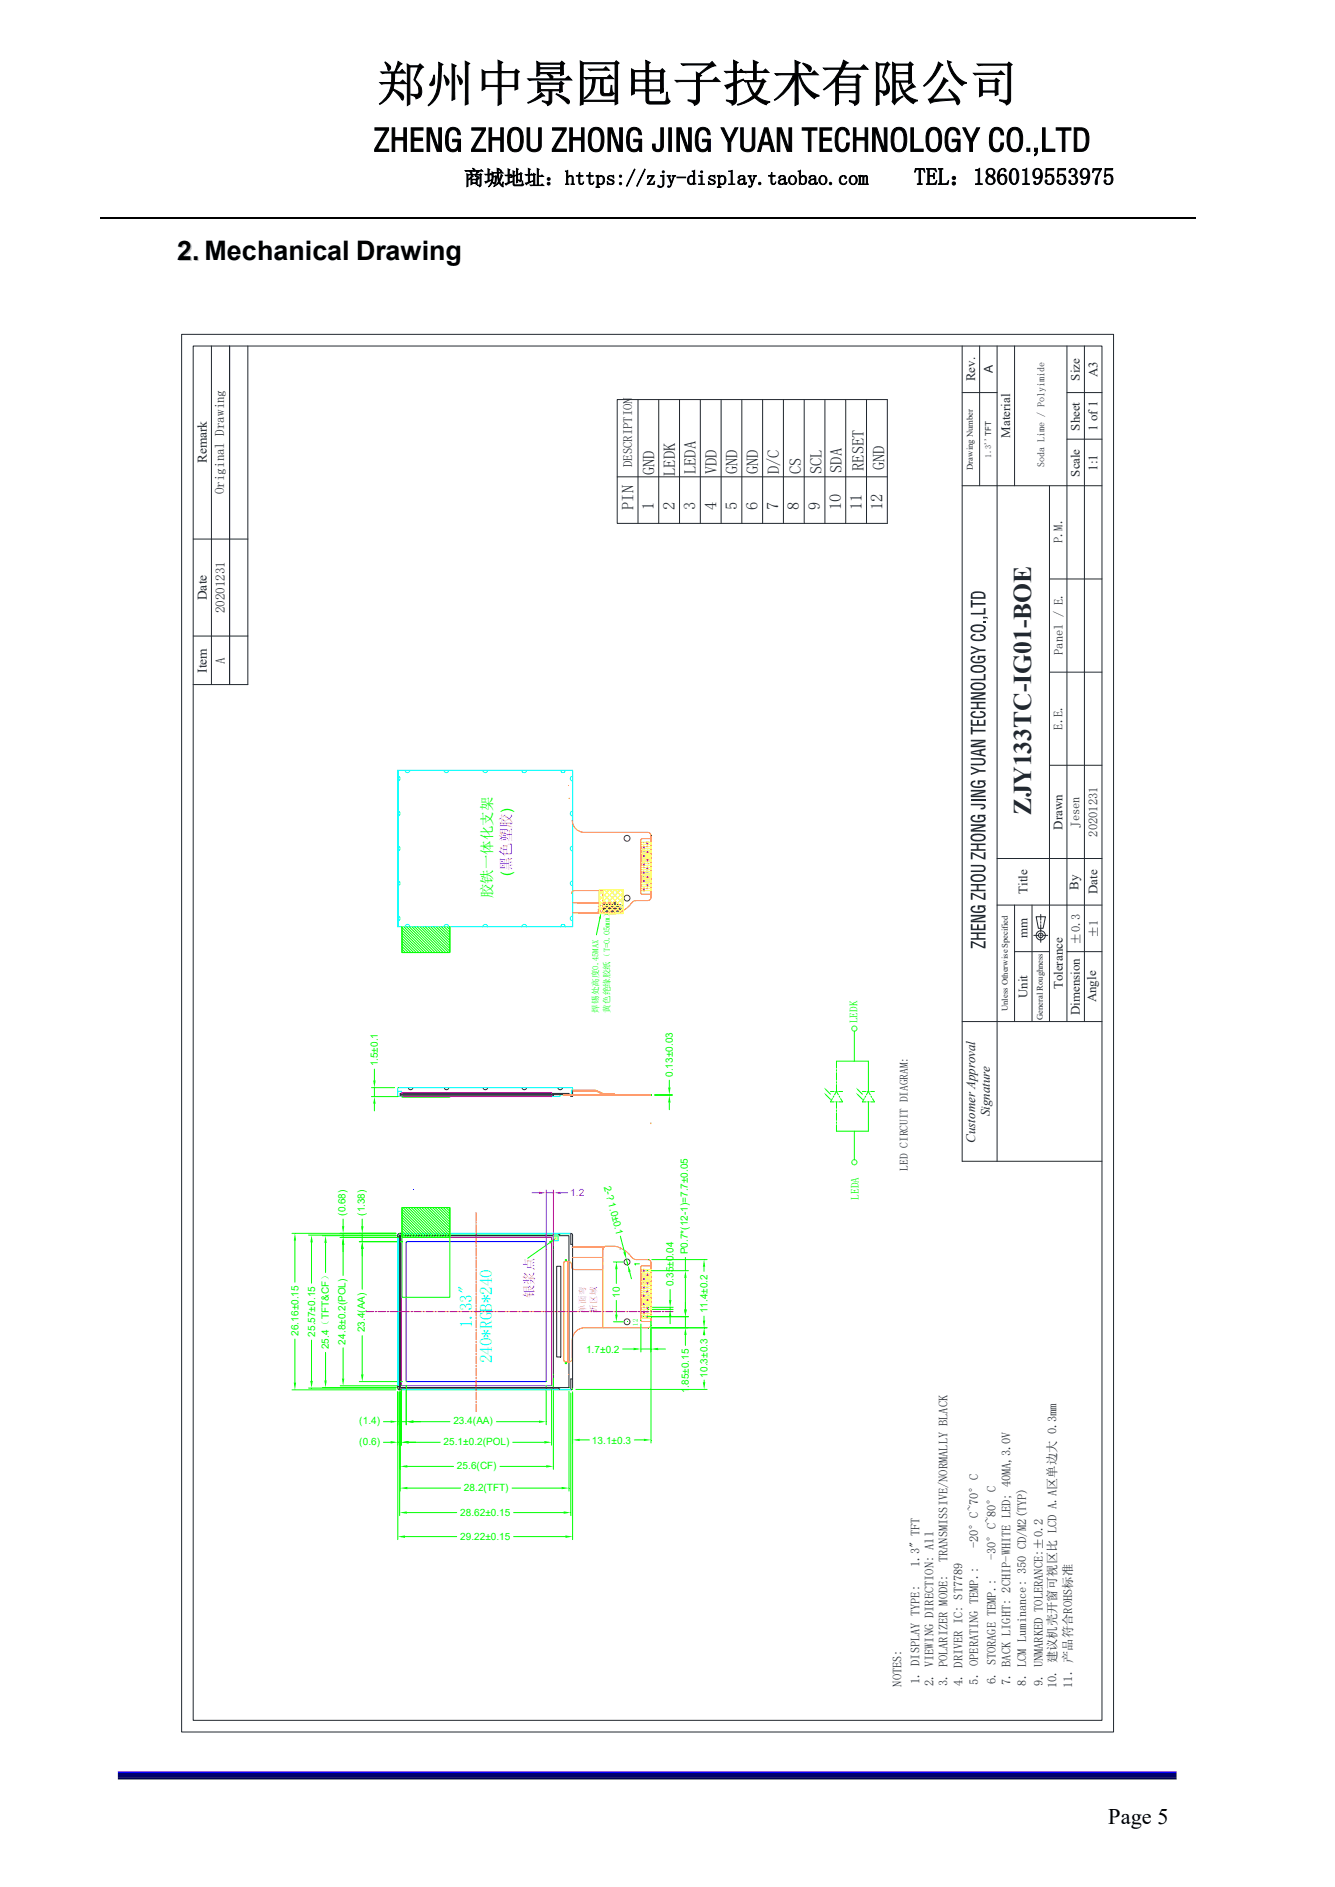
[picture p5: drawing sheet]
<svg xmlns="http://www.w3.org/2000/svg" width="210mm" height="297mm" viewBox="0 0 210 297" stroke-linecap="round" stroke-linejoin="round" font-family="sans-serif">
<path d="M18.5 279.4h166.6" fill="none" stroke="#00006b" stroke-width=".76" stroke-linecap="butt"/>
<path d="M18.5 280h166.6" fill="none" stroke="#005" stroke-width=".25"/>
<path d="M18.5 278.9h166.6" fill="none" stroke="#00f" stroke-width=".25"/>
<path d="M15.7 34.3h172.3" fill="none" stroke="#000" stroke-width=".25"/>
<path d="M88.9 198.3h.2v.1h-.2zM88.9 214.4h.2v.2h-.2z" fill="none" stroke="#0f0" stroke-width=".16"/>
<path d="M63 194.5h24v23.9h-24zM87.6 199.3h.6v14.3h-.6z" fill="none" stroke="#212830" stroke-width=".16"/>
<path d="M63.1 194.8h23.7v23.3h-23.7z" fill="none" stroke="#f0f" stroke-width=".16"/>
<path d="M63 194.5h26.5v23.9h-26.5z" fill="none" stroke="#212830" stroke-width=".16"/>
<path d="M63.9 195.4h22v22.1h-22z" fill="none" stroke="#00f" stroke-width=".16"/>
<path d="M63.9 218v6.2M85.9 218v6.2M65 223.8h5.8M78.1 223.8h6.7" fill="none" stroke="#0f0" stroke-width=".16"/>
<g fill="#0f0">
<path d="M63.9 223.8l1.1-.2v.3z"/>
<path d="M84.8 223.6l1.1 .2-1.1 .1z"/>
</g>
<path d="M63 219v12.3M87 216.9v14.4M64.1 230.8h7.3M78.7 230.8h7.2" fill="none" stroke="#0f0" stroke-width=".16"/>
<g fill="#0f0">
<path d="M63 230.8l1.1-.2v.4z"/>
<path d="M85.9 230.6l1.1 .2-1.1 .2z"/>
</g>
<path d="M63 219v15.7M89.5 219v15.7M64.1 234.2h8.4M80.5 234.2h7.9" fill="none" stroke="#0f0" stroke-width=".16"/>
<g fill="#0f0">
<path d="M63 234.2l1.1-.2v.4z"/>
<path d="M88.4 234l1.1 .2-1.1 .2z"/>
</g>
<path d="M50.7 194.5h11.7M51.2 195.6v4.7M50.7 218.4h11.7M51.2 212.9v4.4" fill="none" stroke="#0f0" stroke-width=".16"/>
<g fill="#0f0">
<path d="M51 217.3h.4l-.2 1.1z"/>
<path d="M51.2 194.5l.2 1.1h-.4z"/>
</g>
<path d="M56.5 195.4h6.8M57 196.6v6.3M56.5 217.5h6.8M57 210.2v6.1" fill="none" stroke="#0f0" stroke-width=".16"/>
<g fill="#0f0">
<path d="M56.8 216.3h.4l-.2 1.2z"/>
<path d="M57 195.4l.2 1.2h-.4z"/>
</g>
<path d="M88.9 198.5l-.2 .2v15.5" fill="none" stroke="#ff7f00" stroke-width=".16"/>
<path d="M89.3 198.5v15.9M89.9 199v.4M101.9 198.3l.4 .1 .1 .3M102.4 208.5l-.1 .3-.4 .2h-10.1" fill="none" stroke="#ff7f00" stroke-width=".16"/>
<path d="M100.6 198.9h-.8l.2 .2" fill="none" stroke="#0f0" stroke-width=".16"/>
<path d="M100.1 198.3h1.8M101 199.2h1.4M102.4 199.1v9.1M101 208h1.4" fill="none" stroke="#ff7f00" stroke-width=".16"/>
<g fill="none" stroke="#7f3f00" stroke-width=".16">
<circle cx="98.6" cy="198.6" r=".46"/>
<circle cx="98.6" cy="208" r=".46"/>
</g>
<path d="M101.1 199.8h-.3v.4h1.6M101.1 199.8h.3M101.4 199.8h1M102.4 199.9l-.1 .1 .1 .1M102 201.8h-1.2v.3h1.6M102.4 206.5l-.1 .1 .1 .1M102.4 200.6h-.1l.1 .1M102.4 200.5h-1.6v.3h1.6M102.4 201.2l-.1 .1 .1 .1M102.4 201.1h-1.6v.4h1.6M102.4 201.9l-.1 .1 .1 .1" fill="none" stroke="#ff0" stroke-width=".16"/>
<g fill="none" stroke="#ff0" stroke-width=".16">
<path d="M101.1 202.8h.3M101.1 205.4h.3M101.1 205.1h.3M101.1 205.1h-.3v.3h.3M101.4 202.8h1M101.4 205.4h1M101.4 205.1h1M101.7 203.4h.3M101.7 204.4h-.9v.4h1.6M101.7 204.4h.3M101.7 206.1h.3M101.7 207.4h.7"/>
<path d="M102 201.8h.4M102 203.5h.4M102 204.4h.4M102 206.1h.4M102.4 202.7l-.1-.1 .1-.1-1.1-.1-.5 .1v.3h.3M102.4 203.2l-.1 .1 .1 .1M102.4 203.1h-1.6v.4h.9M102.4 203.9h-.1l.1 .1M102.4 203.8h-1.6v.3h1.6M102.4 204.5l-.1 .1 .1 .1M102.4 205.2l-.1 .1 .1 .1M102.4 205.8l-.1 .1 .1 .1"/>
<path d="M102.4 205.8h-1.6v.3h.9M102.4 206.4h-1.6v.3h1.6"/>
</g>
<path d="M101.7 207.1h.3M101.7 207.1h-.9v.3h.9M102 207.1h.4" fill="none" stroke="#ff0" stroke-width=".16"/>
<path d="M102.4 207.1l-.1 .1 .1 .1" fill="none" stroke="#ff0" stroke-width=".16"/>
<g fill="none" stroke="#f0f" stroke-width=".16">
<circle cx="101.3" cy="200" r=".09"/>
<circle cx="101.3" cy="204" r=".09"/>
<circle cx="101.3" cy="205.3" r=".09"/>
<circle cx="101.3" cy="206.6" r=".09"/>
<circle cx="101.3" cy="201.3" r=".09"/>
<circle cx="101.3" cy="202.6" r=".09"/>
<circle cx="101.8" cy="203.3" r=".09"/>
<circle cx="101.8" cy="204.6" r=".09"/>
<circle cx="101.8" cy="200.6" r=".09"/>
<circle cx="101.8" cy="202" r=".09"/>
<circle cx="101.8" cy="207.2" r=".09"/>
<circle cx="101.8" cy="205.9" r=".09"/>
</g>
<path d="M88.9 198.5h.5M89.4 198.5l.4 .2 .1 .3M89.9 199.4l.2 .3 .3 .1h4.4M94.8 196.6v12.4M94.8 196.6l.2-.3 .3-.1a3.9 3.9 0 0 1 2.9 .6l.5 .3a2.62 2.62 0 0 0 1.3 1.1l.1 .1M101 199.2l-.2 .2v8.4l.2 .2M102.4 198.7v.4M88.7 214.2l.2 .1M88.9 214.4h.6M91.8 209a1.99 1.99 0 0 0-1.8 1.9v3.1l-.2 .3h-.3M102.4 208.2v.3" fill="none" stroke="#ff7f00" stroke-width=".16"/>
<path d="M97.5 196.6h.1" fill="none" stroke="#212830" stroke-width=".16"/>
<path d="M45.9 194.1h16.4M46.4 195.3v6.5M45.9 218.7h16.4M46.4 210.8v6.8" fill="none" stroke="#0f0" stroke-width=".16"/>
<g fill="#0f0">
<path d="M46.2 217.6h.4l-.2 1.1z"/>
<path d="M46.4 194.1l.2 1.2h-.4z"/>
</g>
<path d="M62.6 219.1v23.2M90.1 219.3v23M63.7 241.9h8.1M80.8 241.9h8.1" fill="none" stroke="#0f0" stroke-width=".16"/>
<g fill="#0f0">
<path d="M62.6 241.9l1.1-.2v.4z"/>
<path d="M88.9 241.7l1.2 .2-1.2 .2z"/>
</g>
<path d="M62.6 121.2h27.5v24.7h-27.5z" fill="none" stroke="#0ff" stroke-width=".16"/>
<g fill="none" stroke="#ff7f00" stroke-width=".16">
<path d="M90.1 142.1h6.6v.3l-.1 .1 .1 .2v.4M90.9 143.7h5.8M95 142.4h1.7M95 142.7h1.7M95 143h.9M95 143.4h.9M95 142.1v1.6M95.9 143h.8M95.9 143.4l.8-.1v.4h-6.6M96.7 143.1l-.1 .1 .1 .1"/>
<circle cx="95.7" cy="142.5" r=".11"/>
<circle cx="96" cy="143.2" r=".1"/>
</g>
<path d="M48.5 194.4h13.8M49 195.5v6.5M48.5 218.5h13.8M49 210.9v6.4" fill="none" stroke="#0f0" stroke-width=".16"/>
<g fill="#0f0">
<path d="M49 194.4l.2 1.1h-.4z"/>
<path d="M48.8 217.3h.4l-.2 1.2z"/>
</g>
<path d="M62.9 219.1v19.4M89.8 219.3v19.2M64 238.1h7.8M80.8 238.1h7.9" fill="none" stroke="#0f0" stroke-width=".16"/>
<g fill="#0f0">
<path d="M62.9 238.1l1.1-.2v.4z"/>
<path d="M88.7 237.9l1.1 .2-1.1 .2z"/>
</g>
<g fill="none" stroke="#0ff" stroke-width=".16">
<path d="M62.6 133.2a.37 .37 0 0 1 .3 .4 .37 .37 0 0 1-.3 .3M62.6 138.7a.37 .37 0 0 1 .3 .3 .37 .37 0 0 1-.3 .4M62.6 122.2a.37 .37 0 0 1 .3 .3 .37 .37 0 0 1-.3 .4M62.6 127.7a.37 .37 0 0 1 .3 .4 .37 .37 0 0 1-.3 .3M62.6 121.2v24.7M63.7 121.2a.37 .37 0 0 0 .4 .4 .37 .37 0 0 0 .4-.4M69.8 121.2a.37 .37 0 0 0 .4 .4 .37 .37 0 0 0 .4-.4M75.9 121.2a.37 .37 0 0 0 .4 .4 .37 .37 0 0 0 .4-.4M82.1 121.2a.37 .37 0 0 0 .3 .4 .37 .37 0 0 0 .4-.4M88.2 121.2a.37 .37 0 0 0 .4 .4 .37 .37 0 0 0 .3-.4M90.1 133.2a.37 .37 0 0 0-.4 .4 .37 .37 0 0 0 .4 .3M90.1 138.7a.37 .37 0 0 0-.4 .3 .37 .37 0 0 0 .4 .4"/>
<path d="M90.1 122.2a.37 .37 0 0 0-.4 .3 .37 .37 0 0 0 .4 .4M90.1 127.7a.37 .37 0 0 0-.4 .4 .37 .37 0 0 0 .4 .3M62.6 144.2a.37 .37 0 0 1 .3 .4 .37 .37 0 0 1-.3 .3M63.7 145.9a.37 .37 0 0 1 .4-.4 .37 .37 0 0 1 .4 .4M69.8 145.9a.37 .37 0 0 1 .4-.4 .37 .37 0 0 1 .4 .4M75.9 145.9a.37 .37 0 0 1 .4-.4 .37 .37 0 0 1 .4 .4M82.1 145.9a.37 .37 0 0 1 .3-.4 .37 .37 0 0 1 .4 .4M88.2 145.9a.37 .37 0 0 1 .4-.4 .37 .37 0 0 1 .3 .4M90.1 144.2a.37 .37 0 0 0-.4 .4 .37 .37 0 0 0 .4 .3"/>
</g>
<path d="M56.5 195.4h6.8M56.5 194.1h5.8M57 191.9v1.1M57 194.1v1.3M57 196.6v1.1" fill="none" stroke="#0f0" stroke-width=".16"/>
<g fill="#0f0">
<path d="M57 195.4l.2 1.2h-.4z"/>
<path d="M56.8 193h.4l-.2 1.1z"/>
</g>
<path d="M87.8 194.4h-24.9v24.1h24.9M89.8 194.2v1.6h.3M89.8 194.1l.3 .3v24.1M90 196.2h.1M62.6 218.2h.1M90.1 218.5l-.3 .2M90.1 217h-.3v1.7" fill="none" stroke="#212830" stroke-width=".16"/>
<path d="M62.6 194.4l.1 24.3h27.1h-26.7M62.6 194.7h.1v23.5M62.9 194.1l-.2 .1-.1 .2M62.9 194.1h26.9v.1h-26.7v-.1M88.1 218.7h.1" fill="none" stroke="#0ff" stroke-width=".16"/>
<path d="M90 196.3h4.9M90 197.9h4.8" fill="none" stroke="#ff7f00" stroke-width=".16"/>
<path d="M62.6 218.2h.1M62.6 218.5l.1 .2h.4" fill="none" stroke="#212830" stroke-width=".16"/>
<path d="M62.9 194.1l-.3 .2v.4h.1M62.9 194.1h.2v.1M88.1 194.2l-.3 .2M62.6 218.2v.3M87.8 218.5l.3 .2" fill="none" stroke="#212830" stroke-width=".16"/>
<path d="M88.1 194.1v.1" fill="none" stroke="#0ff" stroke-width=".16"/>
<path d="M62.6 219.1v5.1M63.9 218v6.2M60.3 223.8h1.1M62.6 223.8h1.3M65 223.8h1.1" fill="none" stroke="#0f0" stroke-width=".16"/>
<g fill="#0f0">
<path d="M63.9 223.8l1.1-.2v.3z"/>
<path d="M61.4 223.6l1.2 .2-1.2 .1z"/>
</g>
<path d="M62.6 171.8h.5l.1 .6 .2 .2M62.6 171.2h27.4l.1 .4h-.2v.7h-1.8v.3h-25.5z" fill="none" stroke="#0ff" stroke-width=".16"/>
<path d="M64.2 171.2a.37 .37 0 0 0 .4 .3 .37 .37 0 0 0 .4-.3M69.9 171.2a.37 .37 0 0 0 .3 .3 .37 .37 0 0 0 .4-.3M76 171.2a.37 .37 0 0 0 .4 .3 .37 .37 0 0 0 .3-.3M82.1 171.2a.37 .37 0 0 0 .4 .3 .37 .37 0 0 0 .3-.3M87.8 171.2a.37 .37 0 0 0 .3 .3 .37 .37 0 0 0 .4-.3M90.1 171.6v1h-.3v-.3" fill="none" stroke="#212830" stroke-width=".16"/>
<path d="M91.8 131h10.1M101.9 131l.4 .2 .1 .3M102.4 141.3l-.1 .3-.4 .1M90.1 171.7h3.6M90.1 171.6h3.6M96.7 172.2v.1" fill="none" stroke="#ff7f00" stroke-width=".16"/>
<path d="M101 132h1.4M102.4 131.8v9.1M100.1 141.7h1.8M101 140.8h1.4" fill="none" stroke="#ff7f00" stroke-width=".16"/>
<g fill="none" stroke="#7f3f00" stroke-width=".16">
<circle cx="98.6" cy="131.9" r=".46"/>
<circle cx="98.6" cy="141.4" r=".46"/>
</g>
<g fill="none" stroke="#ff0" stroke-width=".16">
<path d="M101.1 138.8h.3M101.4 138.8h1M101.7 137.9h.3M101.7 137.9h-.9v.3h1.2M102 137.9h.4M102.4 133.3l-.1 .1 .1 .1M102.4 139.9l-.1 .1 .1 .1M102.4 139.8h-1.6v.4h1.6M102.4 139.2l-.1 .1 .1 .1M102.4 139.2h-1.6v.3h1.6M102.4 138.6l-.1 .1 .1 .1M102.4 138.5l-1.1-.1-.5 .1v.3h.3"/>
<path d="M102.4 137.9l-.1 .1 .1 .1"/>
</g>
<g fill="none" stroke="#ff0" stroke-width=".16">
<path d="M101.1 135.9h.3M101.1 135.9h-.3v.3h1.6M101.1 133.3h.3M101.1 133.6h.2h.1M101.1 133.2h-.3v.4h.3M101.4 135.9h1M101.4 133.2h1M101.4 133.6h1M101.7 135.2h.3M101.7 135.2h-.9v.4h1.6M101.7 132.6h.3M102 138.2h.4"/>
<path d="M102 135.2h.4M102 132.6h.4M102.4 137.2h-1.6v.3h1.6l-.1-.1 .1-.1M102.4 136.6l-.1 .1 .1 .1M102.4 136.5h-1.6v.4h1.6M102.4 136h-.1l.1 .1M102.4 135.3l-.1 .1 .1 .1M102.4 134.6l-.1 .1 .1 .1M102.4 134.6l-1.1-.1-.5 .1v.3h1.6M102.4 134l-.1 .1 .1 .1M102.4 133.9h-1.6v.3h.9M102.4 134.2h-.7"/>
</g>
<path d="M101.7 132.6h-.9v.3h1.6" fill="none" stroke="#ff0" stroke-width=".16"/>
<path d="M102.4 132.7h-.1l.1 .1" fill="none" stroke="#ff0" stroke-width=".16"/>
<g fill="none" stroke="#f0f" stroke-width=".16">
<circle cx="101.3" cy="136" r=".09"/>
<circle cx="101.3" cy="134.7" r=".09"/>
<circle cx="101.3" cy="133.4" r=".09"/>
<circle cx="101.3" cy="137.4" r=".09"/>
<circle cx="101.3" cy="138.7" r=".09"/>
<circle cx="101.8" cy="135.4" r=".09"/>
<circle cx="101.8" cy="136.7" r=".09"/>
<circle cx="101.8" cy="134.1" r=".09"/>
<circle cx="101.8" cy="132.7" r=".09"/>
<circle cx="101.8" cy="138" r=".09"/>
<circle cx="101.8" cy="139.3" r=".09"/>
<circle cx="101.3" cy="140" r=".09"/>
</g>
<path d="M101 132l-.2 .2v8.4l.2 .2M94.8 143.4l.2 .3 .3 .1M94.8 140.2v3.2M95.3 143.8h1.5M100.1 141.7a1.51 1.51 0 0 0-1.2 .9l-.7 .6-1.4 .6" fill="none" stroke="#ff7f00" stroke-width=".16"/>
<path d="M94.9 142.7h2.6" fill="none" stroke="#ff0" stroke-width=".16"/>
<path d="M94.9 142.5h2.6" fill="none" stroke="#ff0" stroke-width=".37"/>
<path d="M94.9 143h2.6v.4h-2.6zM94.9 142.4h2.6v.3h-2.6zM94.9 143.4h2.6" fill="none" stroke="#ff0" stroke-width=".16"/>
<path d="M94.9 143.2h2.6" fill="none" stroke="#ff0" stroke-width=".37"/>
<path d="M94.9 142.4h2.6v.3h-2.6zM94.9 143h2.6v.4h-2.6z" fill="none" stroke="#212830" stroke-width=".16"/>
<g fill="#212830">
<path d="M96.7 141.6l.2 .8h-.2z"/>
<path d="M96.7 141.6h.2v.8z"/>
</g>
<path d="M89.5 125.6h.1M90 129.1a1.99 1.99 0 0 0 1.8 1.9M102.4 131.5v.3M94.8 143.4l.2 .3 .3 .1M94.8 140.2h-4.4l-.3 .1-.2 .3M102.4 140.9v.4" fill="none" stroke="#ff7f00" stroke-width=".16"/>
<g fill="none" stroke="#212830" stroke-width=".16">
<path d="M28.6 52.6h146.6v220h-146.6zM30.4 54.5h142.9v216.3h-142.9zM33.3 54.5v53.2M36.1 54.5v53.2M151.4 54.5v128.3h21.9M154.1 54.5v22M156.8 54.5v128.3M159.6 54.5v22M167.8 54.5v106.3M170.6 54.5v106.3M97.1 62.9h42.5v19.5h-42.5zM97.1 75h42.5"/>
<path d="M100.4 62.9v19.5M103.6 62.9v19.5M106.9 62.9v19.5M110.2 62.9v19.5M113.4 62.9v19.5M116.7 62.9v19.5M120 62.9v19.5M123.2 62.9v19.5M126.5 62.9v19.5M129.8 62.9v19.5M133 62.9v19.5M136.3 62.9v19.5"/>
<path d="M151.4 76.5h21.9M151.4 61.8h5.4M165.1 76.5v84.3M167.8 69.1h5.5M167.8 61.8h5.5M30.4 84.8h8.6M165.1 91.1h8.2M30.4 100.1h8.6M30.4 107.7h8.6M165.1 105.8h8.2M156.8 135.1h16.5M165.1 120.4h8.2"/>
<path d="M156.8 142.5h16.5M159.6 142.5v18.3M159.6 149.8h5.5M162.3 142.5v18.3M162.6 147.2h.8M163 144.3h1.5l-.4 1.8h-.8zM163.6 147.2h.2M163.7 143.9v.9M163.7 145.1v.2M163.7 145.5v1.2M163.7 146.9v.3M163.7 147.4v.9"/>
<path d="M164.1 147.2h.7M167.8 149.8h5.5M151.4 160.8h21.9"/>
<circle cx="163.7" cy="147.2" r=".36"/>
<circle cx="163.7" cy="147.2" r=".72"/>
</g>
<g fill="#0f0">
<path d="M134.2 182.5l.2-.1v.2z"/>
<path d="M134.2 182.5l.2 .1h-.1z"/>
<path d="M134.1 182.6l.1-.1 .1 .1z"/>
<path d="M134.1 182.6h.2l-.1 .1z"/>
<path d="M134.1 182.6l.1 .1h-.3z"/>
<path d="M133.9 182.7h.3l-.1 .1z"/>
<path d="M133.9 182.7l.2 .1-.2 .1z"/>
<path d="M133.9 182.9l.2-.1v.1z"/>
<path d="M133.9 182.9h.2l-.2 .2z"/>
<path d="M134.1 182.9v.2h-.2z"/>
<path d="M133.9 183.1h.2v.2z"/>
<path d="M134.1 183.1l.1 .1-.1 .1z"/>
<path d="M134.1 183.3l.1-.1v.2z"/>
<path d="M134.2 183.2h.1l-.1 .2z"/>
<path d="M134.3 183.2l.1 .2h-.2z"/>
<path d="M134.3 183.2l.1 .1v.1z"/>
<path d="M134.4 183.3l.2 .1h-.2z"/>
<path d="M134.4 183.3l.1-.1 .1 .2z"/>
<path d="M134.5 183.2l.2 .1-.1 .1z"/>
<path d="M134.5 183.2h.1l.1 .1z"/>
<path d="M134.6 183.2l.2-.1-.1 .2z"/>
<path d="M134.7 183.1h.1l-.2 .1z"/>
<path d="M134.7 183.1l.2-.2-.1 .2z"/>
<path d="M134.7 182.9h.2l-.2 .2z"/>
<path d="M134.8 182.7l.1 .2h-.2z"/>
<path d="M134.7 182.8l.1-.1-.1 .2z"/>
<path d="M134.7 182.6l.1 .1-.1 .1z"/>
<path d="M134.6 182.7l.1-.1v.2z"/>
<path d="M134.6 182.5l.1 .1-.1 .1z"/>
<path d="M134.6 182.5v.2l-.1-.1z"/>
<path d="M134.4 182.4l.2 .1-.1 .1z"/>
<path d="M134.4 182.4l.1 .2h-.1z"/>
<path d="M129.6 171.2l.4 .3-.1 .1z"/>
</g>
<path d="M129.9 171.5l.7 .7M130.6 171.8h.6M130.6 173.4h.6M131.5 171.8h.2M131.5 173.4h.2M131.9 171.8h.6M131.9 173.4h.6" fill="none" stroke="#0f0" stroke-width=".16"/>
<path d="M129.6 172l.4 .3-.1 .1z" fill="#0f0"/>
<g fill="none" stroke="#0f0" stroke-width=".16">
<path d="M129.9 172.3l.7 .7M130.9 172.9l-.3 .5M131.2 172.5l-.2 .2M131.6 171.8l-.3 .5M131.6 171.8l.3 .5M131.6 167v1.1M131.6 168.4v.2M131.6 168.8v1.2M131.6 170.2v.3M131.6 170.7v1.1M131.6 173.4v1M131.6 174.7v.2"/>
<path d="M131.6 175.2v1.1M131.6 176.6v.2M131.6 177v1M132 172.5l.1 .2M132.2 172.9l.3 .5"/>
</g>
<g fill="#0f0">
<path d="M134.2 161.4h.2v.2z"/>
<path d="M134.2 161.4l.2 .2h-.1z"/>
<path d="M134.1 161.5l.1-.1 .1 .2z"/>
<path d="M134.1 161.5l.2 .1-.1 .1z"/>
<path d="M134.1 161.5l.1 .2h-.3z"/>
<path d="M133.9 161.7h.3l-.1 .1z"/>
<path d="M133.9 161.7l.2 .1-.2 .1z"/>
<path d="M133.9 161.9l.2-.1v.1z"/>
<path d="M133.9 161.9h.2l-.2 .2z"/>
<path d="M134.1 161.9v.1l-.2 .1z"/>
<path d="M133.9 162.1l.2-.1v.2z"/>
<path d="M134.1 162l.1 .1-.1 .1z"/>
<path d="M134.2 162.1v.2l-.1-.1z"/>
<path d="M134.2 162.1l.1 .1-.1 .1z"/>
<path d="M134.3 162.2l.1 .2-.2-.1z"/>
<path d="M134.3 162.2h.1v.2z"/>
<path d="M134.4 162.2l.2 .1-.2 .1z"/>
<path d="M134.4 162.2h.1l.1 .1z"/>
<path d="M134.5 162.2h.2l-.1 .1z"/>
<path d="M134.5 162.2l.1-.1 .1 .1z"/>
<path d="M134.6 162.1h.2l-.1 .1z"/>
<path d="M134.7 162l.1 .1h-.2z"/>
<path d="M134.7 162l.2-.1-.1 .2z"/>
<path d="M134.7 161.9h.2l-.2 .1z"/>
<path d="M134.8 161.7l.1 .2h-.2z"/>
<path d="M134.7 161.8l.1-.1-.1 .2z"/>
<path d="M134.7 161.5l.1 .2-.1 .1z"/>
<path d="M134.7 161.5v.3l-.1-.1z"/>
<path d="M134.6 161.4l.1 .1-.1 .2z"/>
<path d="M134.6 161.4v.3l-.1-.1z"/>
<path d="M134.4 161.4h.2l-.1 .2z"/>
<path d="M134.4 161.4l.1 .2h-.1z"/>
<path d="M134.6 171.2l.4 .3-.1 .1z"/>
</g>
<path d="M135 171.5l.7 .7M135.7 171.8h.5M135.7 173.4h.5M136.5 171.8h.2M136.5 173.4h.2M137 171.8h.6M137 173.4h.6" fill="none" stroke="#0f0" stroke-width=".16"/>
<path d="M134.6 172l.4 .3-.1 .1z" fill="#0f0"/>
<g fill="none" stroke="#0f0" stroke-width=".16">
<path d="M131.6 167h5v4.8M134.4 162.3v4.7M134.4 178v4.5M135 172.3l.7 .7M136 172.9l-.3 .5M136.2 172.5l-.1 .2M136.6 171.8l-.3 .5M136.6 171.8l.3 .5M136.6 173.4v4.6h-5M137 172.5l.1 .2M137.2 172.9l.4 .5M63.2 190.1h7.6v14.1h-7.6z"/>
<path d="M63.2 190.1h7.6v4.7h-7.6zM63.2 194.6l.2 .2M63.2 194.1l.7 .7M63.2 193.7l1.1 1.1M63.2 193.3l1.5 1.5M63.2 192.9l1.9 1.9M63.2 192.4l2.4 2.4M63.2 192l2.8 2.8M63.2 191.6l3.2 3.2M63.2 191.2l3.6 3.6M63.2 190.7l4.1 4.1M63.2 190.3l4.5 4.5"/>
<path d="M63.4 190.1l4.7 4.7M63.8 190.1l4.7 4.7M64.2 190.1l4.7 4.7M64.7 190.1l4.7 4.7M65.1 190.1l4.7 4.7M65.5 190.1l4.7 4.7M65.9 190.1l4.7 4.7M66.3 190.1l4.5 4.4M66.8 190.1l4 3.9M67.2 190.1l3.6 3.5M67.6 190.1l3.2 3.1M68 190.1l2.8 2.7"/>
<path d="M68.5 190.1l2.3 2.3M68.9 190.1l1.9 1.8M69.3 190.1l1.5 1.4M69.7 190.1l1.1 1M70.2 190.1l.6 .6M70.6 190.1l.2 .1M90.1 219.1v8M102.4 209.1v18M91.2 226.6h1.5M99.8 226.6h1.5"/>
</g>
<path d="M36.1 54.5v53.2M39 54.5v53.2" fill="none" stroke="#212830" stroke-width=".16"/>
<g fill="#0f0">
<path d="M90.1 226.6l1.1-.2v.4z"/>
<path d="M101.3 226.4l1.1 .2-1.1 .2z"/>
</g>
<g fill="none" stroke="#f00" stroke-width=".16">
<path d="M74.9 190.9v1.2M74.9 192.3v.2M74.9 192.8v1.2M74.9 194.2v.2M74.9 194.7v1.1M74.9 196.1v.2M74.9 196.5v1.2M74.9 197.9v.3M74.9 198.4v1.2M74.9 199.8v.3M57.6 206.4h1.2M59 206.4h.3"/>
<path d="M59.5 206.4h1.2M60.9 206.4h.2M61.4 206.4h1.1M62.8 206.4h.2M63.2 206.4h1.2M64.7 206.4h.2M65.1 206.4h1.2M66.5 206.4h.3M67 206.4h1.2M68.4 206.4h.3M68.9 206.4h1.2M70.3 206.4h.2"/>
<path d="M70.8 206.4h1.2M72.2 206.4h.2M72.7 206.4h1.1M74.1 206.4h.2M74.5 206.4h1.2M74.9 200.3v1.2M74.9 201.7v.2M74.9 202.2v1.2M74.9 203.6v.2M74.9 204.1v1.1M74.9 205.5v.2M74.9 205.9v1.2"/>
<path d="M74.9 207.4v.2M74.9 207.8v1.2M74.9 209.2v.3M74.9 209.7v1.2M74.9 211.1v.3M74.9 211.6v1.2M74.9 213v.2M74.9 213.5v1.1M74.9 214.9v.2M74.9 215.4v1.1M74.9 216.8v.2M74.9 217.2v1.2"/>
<path d="M74.9 218.7v.2M74.9 219.1v1.2M75.9 206.4h.3M76.4 206.4h1.2M77.8 206.4h.3M78.3 206.4h1.2M79.7 206.4h.2M80.2 206.4h1.2M81.6 206.4h.2M82.1 206.4h1.1M83.5 206.4h.2M84 206.4h1.1"/>
<path d="M85.4 206.4h.2M85.8 206.4h1.2M87.2 206.4h.3M87.7 206.4h1.2M89.1 206.4h.3M89.6 206.4h1.2M91 206.4h.2M91.5 206.4h1.2M92.9 206.4h.2M93.4 206.4h1.1M94.8 206.4h.2M95.2 206.4h1.2"/>
<path d="M96.7 206.4h.2M97.1 206.4h1.2M98.5 206.4h.3M99 206.4h1.2M100.4 206.4h.3M100.9 206.4h1.2M102.3 206.4h.2M102.8 206.4h1.1M104.2 206.4h.2M104.7 206.4h1.2M74.9 220.5v.3M74.9 221v1.2"/>
</g>
<path d="M53.5 194.8h9.1M53.5 194.1h8.8M54 191.9v1.1M54 194.1v.7M54 195.9v1.1" fill="none" stroke="#0f0" stroke-width=".16"/>
<g fill="#0f0">
<path d="M54 194.8l.2 1.1h-.4z"/>
<path d="M53.8 193h.4l-.2 1.1z"/>
</g>
<path d="M53.5 194.8h9.1M54 195.9v4.8M53.5 218.1h9.1M54 212.1v4.9" fill="none" stroke="#0f0" stroke-width=".16"/>
<g fill="#0f0">
<path d="M53.8 217h.4l-.2 1.1z"/>
<path d="M54 194.8l.2 1.1h-.4z"/>
</g>
<path d="M62.6 219v8.5M63.1 218.7v8.8M60.3 227h1.1M62.6 227h.5M64.3 227h1.1" fill="none" stroke="#0f0" stroke-width=".16"/>
<g fill="#0f0">
<path d="M63.1 227l1.2-.2v.4z"/>
<path d="M61.4 226.8l1.2 .2-1.2 .2z"/>
</g>
<path d="M63.1 218.7v8.8M86.8 218.7v8.8M64.3 227h4.9M80.7 227h4.9" fill="none" stroke="#0f0" stroke-width=".16"/>
<g fill="#0f0">
<path d="M85.6 226.8l1.2 .2-1.2 .2z"/>
<path d="M63.1 227l1.2-.2v.4z"/>
</g>
<g fill="none" stroke="#ff0" stroke-width=".16">
<path d="M94.3 143.5l.3 .3M94.3 142.6l1.1 1.2M94.3 141.8l2 2M94.3 141l2.8 2.8M94.3 140.1l3.7 3.7M94.3 140.8l.7-.8 3 3M94.3 140h3.7v3.8h-3.7zM95.9 140l2.1 2.2M95.9 140l-1.6 1.7M96.7 140l1.3 1.3M96.8 140l-2.5 2.5M98 140.5l-.4-.5-3.3 3.3"/>
<path d="M98 143l-.8 .8M98 142.1l-1.6 1.7M98 141.3l-2.5 2.5M98 140.4l-3.3 3.4"/>
</g>
<g fill="none" stroke="#0f0" stroke-width=".16">
<path d="M63.2 145.9v4h7.6v-4M63.2 149.8l.2 .1M63.2 149.4l.6 .5M63.2 148.9l1 1M63.2 148.5l1.4 1.4M63.2 148.1l1.9 1.8M63.2 147.7l2.3 2.2M63.2 147.3l2.7 2.6M63.2 146.8l3.1 3.1M63.2 146.4l3.6 3.5M63.2 146l4 3.9M63.5 145.9l4.1 4"/>
<path d="M64 145.9l4 4M64.4 145.9l4 4M64.8 145.9l4.1 4M65.2 145.9l4.1 4M65.6 145.9l4.1 4M66.1 145.9l4 4M66.5 145.9l4.1 4M66.9 145.9l3.9 3.8M67.3 145.9l3.5 3.4M67.8 145.9l3 3M68.2 145.9l2.6 2.5M68.6 145.9l2.2 2.1"/>
<path d="M69 145.9l1.8 1.7M69.5 145.9l1.3 1.3M69.9 145.9l.9 .9M70.3 145.9l.5 .4M70.7 145.9h.1M63.2 172.6h7.6v.1h-7.6zM103 172.4h2.8M103 172.3h2.8M105.3 170v1.2M105.3 172.3v.1M105.3 173.5v1.2"/>
</g>
<path d="M63 172.3h26.5v-.2h-26.5v.4h24v-.2" fill="none" stroke="#212830" stroke-width=".16"/>
<path d="M63.2 172.1v-.1h23.6v.1M63.2 172.5v.1h23.6v-.1" fill="none" stroke="#f0f" stroke-width=".16"/>
<path d="M88.7 172.3h13.7v.1h-13.7zM93.7 171.6l1.3 .6h1.7M93.7 171.7l1.3 .6M102.4 176.7v.2" fill="none" stroke="#ff7f00" stroke-width=".16"/>
<g fill="#0f0">
<path d="M105.3 172.4l.2 1.1h-.4z"/>
<path d="M105.1 171.2h.4l-.2 1.1z"/>
</g>
<path d="M58.4 172.6h4.2M58.4 171.2h3.7M58.9 168.3v1.8M58.9 171.2v1.4M58.9 173.7v1.1" fill="none" stroke="#0f0" stroke-width=".16"/>
<g fill="#0f0">
<path d="M58.9 172.6l.2 1.1h-.4z"/>
<path d="M58.7 170.1h.4l-.2 1.1z"/>
<path d="M94.6 143.7l-.1 .9-.3-.1z"/>
</g>
<path d="M94.4 144.6l-.6 2.5M102.5 198.3h8.7M110.7 199.4v.7M102.5 209h8.7M110.7 207.1v.8" fill="none" stroke="#0f0" stroke-width=".16"/>
<g fill="#0f0">
<path d="M110.6 207.9h.3l-.2 1.1z"/>
<path d="M110.7 198.3l.2 1.1h-.3z"/>
</g>
<path d="M102.4 207.2h5.9M102.5 209h5.8M107.8 205v1.1M107.8 207.2v1.8M107.8 210.1v1.7" fill="none" stroke="#0f0" stroke-width=".16"/>
<g fill="#0f0">
<path d="M107.6 206.1h.4l-.2 1.1z"/>
<path d="M107.8 209l.2 1.1h-.4z"/>
</g>
<path d="M98 212.3h1.7M100.8 208.4v4.4M100.8 212.3h1.6M102.4 208v4.8M103.5 212.3h1.2" fill="none" stroke="#0f0" stroke-width=".16"/>
<g fill="#0f0">
<path d="M102.4 212.3l1.1-.2v.4z"/>
<path d="M99.7 212.1l1.1 .2-1.1 .2z"/>
</g>
<path d="M102.6 206.1h3.3M102.6 205.8h3.3M105.4 203v1.6M105.4 205.8v.3M105.4 207.2v1.1" fill="none" stroke="#0f0" stroke-width=".16"/>
<g fill="#0f0">
<path d="M105.4 206.1l.2 1.1h-.4z"/>
<path d="M105.2 204.6h.4l-.2 1.2z"/>
</g>
<path d="M97.6 194.6l.6 2.5M98.5 198.2l.3 .9M99 200.2l.3 1.1" fill="none" stroke="#0f0" stroke-width=".16"/>
<g fill="#0f0">
<path d="M98.8 199.1l.4 1-.3 .1z"/>
<path d="M98 197.1l.4-.1 .1 1.2z"/>
</g>
<path d="M102.4 200h5.9M107.8 197.9v2.1M101.8 207.2h6.5M107.8 201.1v5" fill="none" stroke="#0f0" stroke-width=".16"/>
<g fill="#0f0">
<path d="M107.6 206.1h.4l-.2 1.1z"/>
<path d="M107.8 200l.2 1.1h-.4z"/>
</g>
<path d="M96.5 198.6h1.5M97 199.8v2.2M96.5 208h1.5M97 204.7v2.2" fill="none" stroke="#0f0" stroke-width=".16"/>
<g fill="#0f0">
<path d="M96.8 206.9h.4l-.2 1.1z"/>
<path d="M97 198.6l.2 1.2h-.4z"/>
</g>
<path d="M90.6 218.7h20.6M102.5 209h8.7M110.8 210.1v.1M110.8 217.2v.3" fill="none" stroke="#0f0" stroke-width=".16"/>
<g fill="#0f0">
<path d="M110.6 217.5h.4l-.2 1.2z"/>
<path d="M110.8 209l.2 1.1h-.4z"/>
</g>
<g fill="#ff0">
<path d="M87 194.5l.8 .3h-.8z"/>
<path d="M87 194.5h.8v.3z"/>
<path d="M87 194.8l.2 .3h-.2z"/>
<path d="M87 194.8h.2v.3z"/>
<path d="M87.6 194.8l.2 .3h-.2z"/>
<path d="M87.6 194.8h.2v.3z"/>
<path d="M87 195.1l.8 .2h-.8z"/>
<path d="M87 195.1h.8v.2z"/>
</g>
<path d="M87 194.5h.8v.8h-.8z" fill="none" stroke="#ff0" stroke-width=".16"/>
<path d="M87 194.5h.8v.8h-.8z" fill="none" stroke="#0ff" stroke-width=".16"/>
<path d="M86.4 195.4l1.1-.5-.9 .8z" fill="#0f0"/>
<path d="M86.5 195.6l-3.5 2.4" fill="none" stroke="#0f0" stroke-width=".16"/>
<path d="M83.6 187.7h1.2M85.9 187.3v8.8M85.9 187.7h1.1M87 187.3v8.8M88.2 187.7h1.1" fill="none" stroke="#f0f" stroke-width=".16"/>
<g fill="#f0f">
<path d="M84.8 187.6l1.1 .1-1.1 .2z"/>
<path d="M87 187.7l1.2-.1v.3z"/>
</g>
<g fill="#212830">
<path d="M152.7 148.1h.2l1.8 .9v-.9h.3v1.2h-.2l-1.8-.9v.8h-.3z" fill-rule="evenodd"/>
<path d="M152.7 146.8h2.3v.2h-1.1l-.3 .7v-.7h-.9z" fill-rule="evenodd"/>
<path d="M152.7 147.7h.9l.3-.7v.7h1.1v.2h-2.3z" fill-rule="evenodd"/>
<path d="M152.7 145.4h.3v.8h.7v-.7h.3v.7h.7v-.8h.3v1h-2.3z" fill-rule="evenodd"/>
<path d="M152.7 144h2.3v.4l-.4-.1h-1.9z" fill-rule="evenodd"/>
<path d="M152.7 144.8l.4 .1h1.9v.3h-2.3z" fill-rule="evenodd"/>
<path d="M152.7 144.8l1.9-.5 .4 .1-1.9 .5z" fill-rule="evenodd"/>
<path d="M154.8 142.7a.46 .46 0 0 1 .3 .4 .46 .46 0 0 1-.3 .4z" fill-rule="evenodd"/>
<path d="M153.8 142.5h1.2v.2h-.2l-.1 .3-.1-.2h-.5v.4h-.3z" fill-rule="evenodd"/>
<path d="M152.9 143.1a.52 .52 0 0 0 .7 .3h.9l.3-.3v.4a2.55 2.55 0 0 1-2 0z" fill-rule="evenodd"/>
<path d="M152.8 142.7l.6-.2v.3l-.4 .1-.2 .6-.1-.3z" fill-rule="evenodd"/>
<path d="M152.7 140.5h.2l1.8 .9v-.9h.3v1.1h-.2l-1.8-.8v.8h-.3z" fill-rule="evenodd"/>
<path d="M152.7 139.1h2.3v.3h-1.1l-.3 .6v-.6h-.9z" fill-rule="evenodd"/>
<path d="M152.7 140h.9l.3-.6v.6h1.1v.3h-2.3z" fill-rule="evenodd"/>
<path d="M152.9 137.7a2.36 2.36 0 0 1 2.1 .2v.5l-.2 .2-.1-.5a1.71 1.71 0 0 0-1.8 0z" fill-rule="evenodd"/>
<path d="M152.8 137.9l.1-.2v.5a1.23 1.23 0 0 0 1.6 .3l.2-.2 .1-.1v.4a2.52 2.52 0 0 1-2 0l-.1-.3z" fill-rule="evenodd"/>
<path d="M152.7 136.1h1.7l.5 .1-.1 .5-.1-.2-.4-.1h-1.6z" fill-rule="evenodd"/>
<path d="M152.7 137h1.9l.1-.1 .2-.7 .1 .4a.54 .54 0 0 1-.5 .7h-1.8z" fill-rule="evenodd"/>
<path d="M152.7 134.1h.2l1.8 .9v-.9h.3v1.2h-.2l-1.8-.9v.8h-.3z" fill-rule="evenodd"/>
<path d="M152.7 132.8h2.3v.2h-1.1l-.3 .7v-.7h-.9z" fill-rule="evenodd"/>
<path d="M152.7 133.7h.9l.3-.7v.7h1.1v.2h-2.3z" fill-rule="evenodd"/>
<path d="M152.9 131.4a2.13 2.13 0 0 1 2.1 .1v.5l-.2 .3-.1-.6a1.63 1.63 0 0 0-1.8 .1z" fill-rule="evenodd"/>
<path d="M152.8 131.5l.1-.1v.4a1.11 1.11 0 0 0 1.3 .4l.4-.1 .2-.3v.5a1.96 1.96 0 0 1-2.1-.2z" fill-rule="evenodd"/>
<path d="M152.7 129.7h2.3v.4l-.4-.1h-1.9z" fill-rule="evenodd"/>
<path d="M152.7 130.5l.4 .1h1.9v.3h-2.3z" fill-rule="evenodd"/>
<path d="M152.7 130.5l1.9-.5 .4 .1-1.9 .5z" fill-rule="evenodd"/>
<path d="M154.8 128.4a.46 .46 0 0 1 .3 .4 .46 .46 0 0 1-.3 .5z" fill-rule="evenodd"/>
<path d="M153.8 128.2h1.2v.2h-.2l-.1 .3-.6-.2v.4h-.3z" fill-rule="evenodd"/>
<path d="M152.9 128.8a.54 .54 0 0 0 .7 .4 1.17 1.17 0 0 0 1.2-.2v.3a2.55 2.55 0 0 1-2-.1z" fill-rule="evenodd"/>
<path d="M152.8 128.5l.6-.2v.2l-.4 .2-.2 .5-.1-.3z" fill-rule="evenodd"/>
<path d="M154.3 127.1h.4l.1-.1v.3l-.5 .1z" fill-rule="evenodd"/>
<path d="M152.7 126.5h2a.42 .42 0 0 1 .3 .4 .42 .42 0 0 1-.2 .4l-.1-.5h-2z" fill-rule="evenodd"/>
</g>
<path d="M152.7 126h2.3" fill="none" stroke="#212830" stroke-width=".25"/>
<g fill="#212830">
<path d="M152.7 124.3h2.3v.4l-.4-.1h-1.9z" fill-rule="evenodd"/>
<path d="M152.7 125.1l.4 .1h1.9v.3h-2.3z" fill-rule="evenodd"/>
<path d="M152.7 125.1l1.9-.5 .4 .1-1.8 .5z" fill-rule="evenodd"/>
<path d="M154.8 123a.46 .46 0 0 1 .3 .4 .46 .46 0 0 1-.3 .5z" fill-rule="evenodd"/>
<path d="M153.8 122.8h1.2v.2h-.2l-.1 .3-.1-.2h-.5v.4h-.3z" fill-rule="evenodd"/>
<path d="M152.9 123.4a.54 .54 0 0 0 .7 .4 1.17 1.17 0 0 0 1.2-.3v-.1v.5a2.54 2.54 0 0 1-2-.1z" fill-rule="evenodd"/>
<path d="M152.8 123l.6-.2v.3l-.4 .2-.2 .5-.1-.3z" fill-rule="evenodd"/>
<path d="M152.7 121.7l1.1-.4 .3 .2-1.4 .5z" fill-rule="evenodd"/>
<path d="M152.7 120.6l1.4 .6h.9v.3h-.9l-1.4-.6z" fill-rule="evenodd"/>
<path d="M152.7 119.3h1.7l.5 .1-.1 .5-.1-.2-.4-.1h-1.6z" fill-rule="evenodd"/>
<path d="M152.7 120.2h1.9l.1-.2 .2-.6 .1 .4a.54 .54 0 0 1-.5 .6h-1.8z" fill-rule="evenodd"/>
<path d="M152.7 118.3l.2 .1 1.2 .3 .3-.5v.5l.6 .2v.2l-2.3-.5z" fill-rule="evenodd"/>
<path d="M152.7 118.3l2.3-.5v.3l-.6 .1-.3 .5v-.5l-1.2 .2z" fill-rule="evenodd"/>
<path d="M152.7 116.4h2.3v.4l-.4-.1h-1.9z" fill-rule="evenodd"/>
<path d="M152.7 117.2l.4 .1h1.9v.3h-2.3z" fill-rule="evenodd"/>
<path d="M152.7 117.2l1.9-.5 .4 .1-1.9 .5z" fill-rule="evenodd"/>
<path d="M152.7 114.4h.3v.5h2v.2h-2v.5h-.3z" fill-rule="evenodd"/>
<path d="M152.7 113.3h.3v.7h.7v-.7h.3v.7h.7v-.7h.3v.9h-2.3z" fill-rule="evenodd"/>
<path d="M154.1 111.9l.7 .1v.5l-.1-.2-.6-.1z" fill-rule="evenodd"/>
<path d="M152.9 112.5a1.4 1.4 0 0 0 1.8 .2l.1-.1v-.6a.54 .54 0 0 1 .2 .7 .54 .54 0 0 1-.6 .3l-1.4-.1-.2-.1z" fill-rule="evenodd"/>
<path d="M152.8 112.1l.7-.2v.3l-.5 .1-.2 .5-.1-.3z" fill-rule="evenodd"/>
<path d="M152.7 110.5h2.3v.2h-1.1l-.3 .7v-.7h-.9z" fill-rule="evenodd"/>
<path d="M152.7 111.4h.9l.3-.7v.7h1.1v.2h-2.3z" fill-rule="evenodd"/>
<path d="M152.7 109h2.3v.3l-.4-.1h-1.9z" fill-rule="evenodd"/>
<path d="M152.7 109.7l.4 .2 1.9-.1v.3h-2.3z" fill-rule="evenodd"/>
<path d="M152.7 109.7l1.9-.5 .4 .1-1.9 .6z" fill-rule="evenodd"/>
<path d="M152.9 107.6a2.22 2.22 0 0 1 2.1 .1v.5l-.2 .3-.1-.6a1.69 1.69 0 0 0-1.8 0v.1z" fill-rule="evenodd"/>
<path d="M152.8 107.7l.1-.1v.4a1.25 1.25 0 0 0 1.6 .3l.2-.1 .1-.2v.5a1.92 1.92 0 0 1-2.1-.2z" fill-rule="evenodd"/>
<path d="M152.7 106.8h2v-.7h.3v1h-2.3z" fill-rule="evenodd"/>
<path d="M152.9 104.8a2.13 2.13 0 0 1 2.1 .2v.4l-.2 .3-.1-.6a1.63 1.63 0 0 0-1.8 .1z" fill-rule="evenodd"/>
<path d="M152.8 105l.1-.2v.5a1.12 1.12 0 0 0 1.3 .3l.4-.1 .2-.2v.4a1.97 1.97 0 0 1-2.1-.2z" fill-rule="evenodd"/>
<path d="M154.8 103.4a.46 .46 0 0 1 .3 .4 .46 .46 0 0 1-.3 .4z" fill-rule="evenodd"/>
<path d="M153.8 103.2h1.2v.2h-.2l-.1 .3-.1-.2h-.5v.4h-.3z" fill-rule="evenodd"/>
<path d="M152.9 103.8a.54 .54 0 0 0 .7 .4 1.17 1.17 0 0 0 1.2-.3v-.1v.4l-.2 .1-1.1 .1-.7-.2z" fill-rule="evenodd"/>
<path d="M152.8 103.4l.6-.2v.3l-.4 .1-.2 .6-.1-.3z" fill-rule="evenodd"/>
<path d="M152.7 102.7l1.1-.4 .3 .2-1.4 .5z" fill-rule="evenodd"/>
<path d="M152.7 101.7l1.4 .5h.9v.3h-.9l-1.4-.6z" fill-rule="evenodd"/>
<path d="M154.1 99.8l.7 .1v.4l-.3-.2-.4-.1z" fill-rule="evenodd"/>
<path d="M152.9 100.3a1.39 1.39 0 0 0 1.8 .2l.1-.6a.54 .54 0 0 1 .2 .7 .54 .54 0 0 1-.6 .3l-1.4-.1-.2-.1z" fill-rule="evenodd"/>
<path d="M152.8 100l.7-.2v.2l-.5 .2-.2 .5-.1-.3z" fill-rule="evenodd"/>
<path d="M152.9 98.4a2.28 2.28 0 0 1 2.1 .2v.5l-.2 .2-.1-.5a1.68 1.68 0 0 0-1.8 0v.1z" fill-rule="evenodd"/>
<path d="M152.8 98.6l.1-.2v.5a1.25 1.25 0 0 0 1.6 .3l.2-.2 .1-.1v.4a2.19 2.19 0 0 1-2.1-.1z" fill-rule="evenodd"/>
<path d="M154.6 97.7h.4v.3h-.4z" fill-rule="evenodd"/>
<path d="M154.6 97.1h.7l.1 .2-.4-.1v.1h-.4z" fill-rule="evenodd"/>
<path d="M152.7 96.5h2v-.8h.3v1h-2.3z" fill-rule="evenodd"/>
<path d="M152.7 94.4h.3v.5h2v.3h-2v.4h-.3z" fill-rule="evenodd"/>
<path d="M152.9 93.2a2.32 2.32 0 0 1 2 .1l-.2 .7v-.3a.65 .65 0 0 0-.9-.4 .65 .65 0 0 0-.8 .4z" fill-rule="evenodd"/>
<path d="M152.8 93.4l.1-.2 .1 .8h1.7l.2-.7 .1 .4v.5h-2.3z" fill-rule="evenodd"/>
</g>
<text font-size="7.7" x="59.3" y="15.8">郑州中景园电子技术有限公司</text>
<text font-size="5" x="58.8" y="23.8">ZHENG ZHOU ZHONG JING YUAN TECHNOLOGY CO.,LTD</text>
<text font-size="4.2" fill="#c0c0c0" x="28.1" y="41.1">2. Mechanical Drawing</text>
<text font-size="4" fill="#212830" x="162.2" y="128.2" transform="rotate(-90 162.2 128.2)">ZJY133TC-IG01-BOE</text>
<text font-size="3.7" x="143.8" y="29.1">TEL：186019553975</text>
<text font-size="3.5" x="174.3" y="287.1">Page 5</text>
<text font-size="3.2" x="73" y="29.1">商城地址：https://zjy-display.taobao.com</text>
<g font-size="2.7" fill="#0ff">
<text x="74.3" y="209" transform="rotate(-90 74.3 209)">1.33&quot;</text>
<text x="77.4" y="214.6" transform="rotate(-90 77.4 214.6)">240*RGB*240</text>
</g>
<g font-size="2.6" fill="#212830">
<text x="103" y="74.8" transform="rotate(-90 103 74.8)">GND</text>
<text x="106.2" y="74.9" transform="rotate(-90 106.2 74.9)">LEDK</text>
<text x="109.5" y="74.6" transform="rotate(-90 109.5 74.6)">LEDA</text>
<text x="112.8" y="74.6" transform="rotate(-90 112.8 74.6)">VDD</text>
<text x="116" y="74.6" transform="rotate(-90 116 74.6)">GND</text>
<text x="119.3" y="74.6" transform="rotate(-90 119.3 74.6)">GND</text>
<text x="122.6" y="74.6" transform="rotate(-90 122.6 74.6)">D/C</text>
<text x="126" y="74.6" transform="rotate(-90 126 74.6)">CS</text>
<text x="129.3" y="74.6" transform="rotate(-90 129.3 74.6)">SCL</text>
<text x="132.4" y="74.4" transform="rotate(-90 132.4 74.4)">SDA</text>
<text x="135.9" y="74.1" transform="rotate(-90 135.9 74.1)">RESET</text>
<text x="139.2" y="74" transform="rotate(-90 139.2 74)">GND</text>
<text x="99.7" y="80.2" transform="rotate(-90 99.7 80.2)">PIN</text>
<text x="102.9" y="80.2" transform="rotate(-90 102.9 80.2)">1</text>
<text x="106.1" y="80.2" transform="rotate(-90 106.1 80.2)">2</text>
<text x="109.4" y="80.2" transform="rotate(-90 109.4 80.2)">3</text>
<text x="112.7" y="80.2" transform="rotate(-90 112.7 80.2)">4</text>
<text x="116" y="80.2" transform="rotate(-90 116 80.2)">5</text>
<text x="119.2" y="80.2" transform="rotate(-90 119.2 80.2)">6</text>
<text x="122.5" y="80.2" transform="rotate(-90 122.5 80.2)">7</text>
<text x="125.7" y="80.2" transform="rotate(-90 125.7 80.2)">8</text>
<text x="129" y="80.2" transform="rotate(-90 129 80.2)">9</text>
<text x="132.3" y="80.2" transform="rotate(-90 132.3 80.2)">10</text>
<text x="135.6" y="80.2" transform="rotate(-90 135.6 80.2)">11</text>
<text x="138.8" y="80.2" transform="rotate(-90 138.8 80.2)">12</text>
</g>
<text font-size="2.3" fill="#0f0" x="77.4" y="141.4" transform="rotate(-90 77.4 141.4)">胶铁一体化支架</text>
<text font-size="2.2" fill="#0f0" x="80.4" y="137.8" transform="rotate(-90 80.4 137.8)">(黑色塑胶)</text>
<g font-size="2.1" fill="#212830">
<text x="32.6" y="72.9" transform="rotate(-90 32.6 72.9)">Remark</text>
<text x="35.3" y="77.8" transform="rotate(-90 35.3 77.8)">Original Drawing</text>
<text x="32.5" y="94.5" transform="rotate(-90 32.5 94.5)">Date</text>
<text x="35.4" y="96.5" transform="rotate(-90 35.4 96.5)">20201231</text>
<text x="32.5" y="105.9" transform="rotate(-90 32.5 105.9)">Item</text>
<text x="35.4" y="104.4" transform="rotate(-90 35.4 104.4)">A</text>
</g>
<text font-size="2.1" fill="#f0f" x="84" y="204.3" transform="rotate(-90 84 204.3)">银浆点</text>
<g font-size="2" fill="#212830">
<text x="153.4" y="60" transform="rotate(-90 153.4 60)">Rev.</text>
<text x="169.9" y="59.9" transform="rotate(-90 169.9 59.9)">Size</text>
<text x="172.6" y="59.3" transform="rotate(-90 172.6 59.3)">A3</text>
<text x="158.9" y="68.9" transform="rotate(-90 158.9 68.9)">Material</text>
<text x="169.9" y="67.8" transform="rotate(-90 169.9 67.8)">Sheet</text>
<text x="172.6" y="67.8" transform="rotate(-90 172.6 67.8)">1 of 1</text>
<text x="99.4" y="73.5" transform="rotate(-90 99.4 73.5)">DESCRIPTION</text>
<text x="169.9" y="75" transform="rotate(-90 169.9 75)">Scale</text>
<text x="172.6" y="74.1" transform="rotate(-90 172.6 74.1)">1:1</text>
<text x="167.1" y="85.5" transform="rotate(-90 167.1 85.5)">P.M.</text>
<text x="167.2" y="103.1" transform="rotate(-90 167.2 103.1)">Panel / E.</text>
<text x="167.1" y="114.8" transform="rotate(-90 167.1 114.8)">E.E.</text>
<text x="167.1" y="130.6" transform="rotate(-90 167.1 130.6)">Drawn</text>
<text x="169.8" y="130.3" transform="rotate(-90 169.8 130.3)">Jesen</text>
<text x="172.6" y="131.7" transform="rotate(-90 172.6 131.7)">20201231</text>
<text x="161.6" y="140.7" transform="rotate(-90 161.6 140.7)">Title</text>
<text x="169.7" y="140" transform="rotate(-90 169.7 140)">By</text>
<text x="172.6" y="140.7" transform="rotate(-90 172.6 140.7)">Date</text>
<text x="161.6" y="147.7" transform="rotate(-90 161.6 147.7)">mm</text>
<text x="169.9" y="148.7" transform="rotate(-90 169.9 148.7)">±0.3</text>
<text x="172.7" y="147.7" transform="rotate(-90 172.7 147.7)">±1</text>
<text x="167.2" y="155.7" transform="rotate(-90 167.2 155.7)">Tolerance</text>
<text x="161.6" y="157.1" transform="rotate(-90 161.6 157.1)">Unit</text>
<text x="169.9" y="159.8" transform="rotate(-90 169.9 159.8)">Dimension</text>
<text x="172.4" y="157.7" transform="rotate(-90 172.4 157.7)">Angle</text>
<text x="153.4" y="179.9" transform="rotate(-90 153.4 179.9)">Customer Approval</text>
<text x="155.7" y="175.7" transform="rotate(-90 155.7 175.7)">Signature</text>
</g>
<g font-size="1.9" fill="#212830">
<text x="156.2" y="58.8" transform="rotate(-90 156.2 58.8)">A</text>
<text x="149.1" y="245.9" transform="rotate(-90 149.1 245.9)">TRANSMISSIVE/NORMALLY BLACK</text>
<text x="153.9" y="243.7" transform="rotate(-90 153.9 243.7)">-20°C~70°C</text>
<text x="156.6" y="245.6" transform="rotate(-90 156.6 245.6)">-30°C~80°C</text>
<text x="144.7" y="246.6" transform="rotate(-90 144.7 246.6)">1.3&quot; TFT</text>
<text x="141.8" y="265.5" transform="rotate(-90 141.8 265.5)">NOTES:</text>
<text x="144.7" y="265.1" transform="rotate(-90 144.7 265.1)">1. DISPLAY TYPE:</text>
<text x="146.9" y="265.3" transform="rotate(-90 146.9 265.3)">2. VIEWING DIRECTION: All</text>
<text x="149.1" y="265.3" transform="rotate(-90 149.1 265.3)">3. POLARIZER MODE:</text>
<text x="151.4" y="265.4" transform="rotate(-90 151.4 265.4)">4. DRIVER IC: ST7789</text>
<text x="153.9" y="265.1" transform="rotate(-90 153.9 265.1)">5. OPERATING TEMP.:</text>
<text x="156.6" y="265" transform="rotate(-90 156.6 265)">6. STORAGE TEMP.:</text>
<text x="158.9" y="265.3" transform="rotate(-90 158.9 265.3)">7. BACK LIGHT: 2CHIP-WHITE LED; 40MA,3.0V</text>
<text x="161.4" y="265.3" transform="rotate(-90 161.4 265.3)">8. LCM Luminance: 350 CD/M2(TYP)</text>
<text x="164.1" y="265.3" transform="rotate(-90 164.1 265.3)">9. UNMARKED TOLERANCE:±0.2</text>
<text x="166.2" y="265.7" transform="rotate(-90 166.2 265.7)">10. 建议机壳开窗可视区比 LCD A.A区单边大 0.3mm</text>
<text x="168.7" y="265.6" transform="rotate(-90 168.7 265.6)">11. 产品符合ROHS标准</text>
</g>
<text font-size="1.8" fill="#212830" x="142.8" y="184.2" transform="rotate(-90 142.8 184.2)">LED CIRCUIT DIAGRAM:</text>
<g font-size="1.7" fill="#0f0">
<text x="134.9" y="161" transform="rotate(-90 134.9 161)">LEDK</text>
<text x="135.1" y="188.8" transform="rotate(-90 135.1 188.8)">LEDA</text>
</g>
<text font-size="1.6" fill="#212830" x="164.3" y="73.6" transform="rotate(-90 164.3 73.6)">Soda Lime / Polyimide</text>
<g font-size="1.6" fill="#0f0">
<text x="59.4" y="167.8" transform="rotate(-90 59.4 167.8)">1.5±0.1</text>
<text x="105.8" y="169.5" transform="rotate(-90 105.8 169.5)">0.13±0.03</text>
<text x="54.4" y="191.4" transform="rotate(-90 54.4 191.4)">(0.68)</text>
<text x="57.4" y="191.4" transform="rotate(-90 57.4 191.4)">(1.38)</text>
<text x="95" y="186.8" transform="rotate(75 95 186.8)">2-? 1.0±0.1</text>
<text x="108.2" y="197.4" transform="rotate(-90 108.2 197.4)">P0.7*(12-1)=7.7±0.05</text>
<text x="106" y="202.4" transform="rotate(-90 106 202.4)">0.35±0.04</text>
<text x="57.4" y="209.7" transform="rotate(-90 57.4 209.7)">23.4(AA)</text>
<text x="97.5" y="204.3" transform="rotate(-90 97.5 204.3)">10</text>
<text x="111.3" y="206.7" transform="rotate(-90 111.3 206.7)">11.4±0.2</text>
<text x="47" y="210.2" transform="rotate(-90 47 210.2)">26.16±0.15</text>
<text x="49.6" y="210.4" transform="rotate(-90 49.6 210.4)">25.57±0.15</text>
<text x="51.7" y="212.3" transform="rotate(-90 51.7 212.3)">25.4（TFT&amp;CF）</text>
<text x="54.4" y="211.6" transform="rotate(-90 54.4 211.6)">24.8±0.2(POL)</text>
<text x="92.2" y="212.9">1.7±0.2</text>
<text x="108.4" y="219.3" transform="rotate(-90 108.4 219.3)">1.85±0.15</text>
<text x="111.3" y="216.8" transform="rotate(-90 111.3 216.8)">10.3±0.3</text>
<text x="56.5" y="224.2">(1.4)</text>
<text x="56.5" y="227.4">(0.6)</text>
<text x="69.8" y="227.4">25.1±0.2(POL)</text>
<text x="71.3" y="224.2">23.4(AA)</text>
<text x="93.1" y="227.2">13.1±0.3</text>
<text x="71.9" y="231.2">25.6(CF)</text>
<text x="72.4" y="238.6">28.62±0.15</text>
<text x="73" y="234.6">28.2(TFT)</text>
<text x="72.4" y="242.4">29.22±0.15</text>
</g>
<text font-size="1.6" fill="#f0f" x="89.7" y="188.3">1.2</text>
<g font-size="1.4" fill="#212830">
<text x="153" y="73.9" transform="rotate(-90 153 73.9)">Drawing Number</text>
<text x="158.5" y="159.2" transform="rotate(-90 158.5 159.2)">Unless Otherwise Specified</text>
<text x="164" y="160.6" transform="rotate(-90 164 160.6)">General Roughness</text>
</g>
<text font-size="1.3" fill="#212830" x="155.9" y="72" transform="rotate(-90 155.9 72)">1.3''TFT</text>
<g font-size="1.3" fill="#0f0">
<text x="94.2" y="159.4" transform="rotate(-90 94.2 159.4)">焊锡处高度0.45MAX</text>
<text x="95.9" y="159.4" transform="rotate(-90 95.9 159.4)">黄色绝缘胶纸（T=0.05mm）</text>
</g>
<g font-size="1.3" fill="#f0f">
<text x="92.1" y="206.6" transform="rotate(-90 92.1 206.6)">单面弯</text>
<text x="93.8" y="206.6" transform="rotate(-90 93.8 206.6)">折区域</text>
</g>
<text font-size="1.1" fill="#0f0" x="100.3" y="208.7" transform="rotate(-90 100.3 208.7)">12</text>
<text font-size=".7" fill="#ff7f00" x="94.6" y="143.5" transform="rotate(-90 94.6 143.5)">K A</text>
<text font-size=".7" fill="#212830" x="98.1" y="143.3" transform="rotate(-90 98.1 143.3)">K A</text>
<g font-size=".3" fill="#212830">
<text x="101.5" y="137.8" transform="rotate(-180 101.5 137.8)">VDD</text>
<text x="101.5" y="136.5" transform="rotate(-180 101.5 136.5)">GND</text>
<text x="101.5" y="135.2" transform="rotate(-180 101.5 135.2)">CS</text>
<text x="101.5" y="133.9" transform="rotate(-180 101.5 133.9)">SDA</text>
<text x="101.5" y="132.6" transform="rotate(-180 101.5 132.6)">GND</text>
<text x="102" y="134.6" transform="rotate(-180 102 134.6)">SCL</text>
<text x="102" y="137.2" transform="rotate(-180 102 137.2)">GND</text>
<text x="102" y="133.2" transform="rotate(-180 102 133.2)">RES</text>
<text x="102.1" y="135.9" transform="rotate(-180 102.1 135.9)">DC</text>
<text x="101.5" y="139.2" transform="rotate(-180 101.5 139.2)">K</text>
<text x="101.9" y="138.5" transform="rotate(-180 101.9 138.5)">A</text>
<text x="102" y="139.8" transform="rotate(-180 102 139.8)">GND</text>
<text x="101.5" y="200.5" transform="rotate(-180 101.5 200.5)">K</text>
<text x="101.5" y="201.8" transform="rotate(-180 101.5 201.8)">VDD</text>
<text x="101.5" y="203.2" transform="rotate(-180 101.5 203.2)">GND</text>
<text x="101.9" y="201.2" transform="rotate(-180 101.9 201.2)">A</text>
<text x="102" y="199.9" transform="rotate(-180 102 199.9)">GND</text>
<text x="102" y="202.5" transform="rotate(-180 102 202.5)">GND</text>
<text x="102.1" y="203.8" transform="rotate(-180 102.1 203.8)">DC</text>
<text x="101.5" y="204.5" transform="rotate(-180 101.5 204.5)">CS</text>
<text x="101.5" y="205.8" transform="rotate(-180 101.5 205.8)">SDA</text>
<text x="101.5" y="207.1" transform="rotate(-180 101.5 207.1)">GND</text>
<text x="102" y="205.1" transform="rotate(-180 102 205.1)">SCL</text>
<text x="102" y="206.5" transform="rotate(-180 102 206.5)">RES</text>
</g>
<text font-size=".3" fill="#0ff" x="87.5" y="195" transform="rotate(-90 87.5 195)">Ag</text>
</svg>
